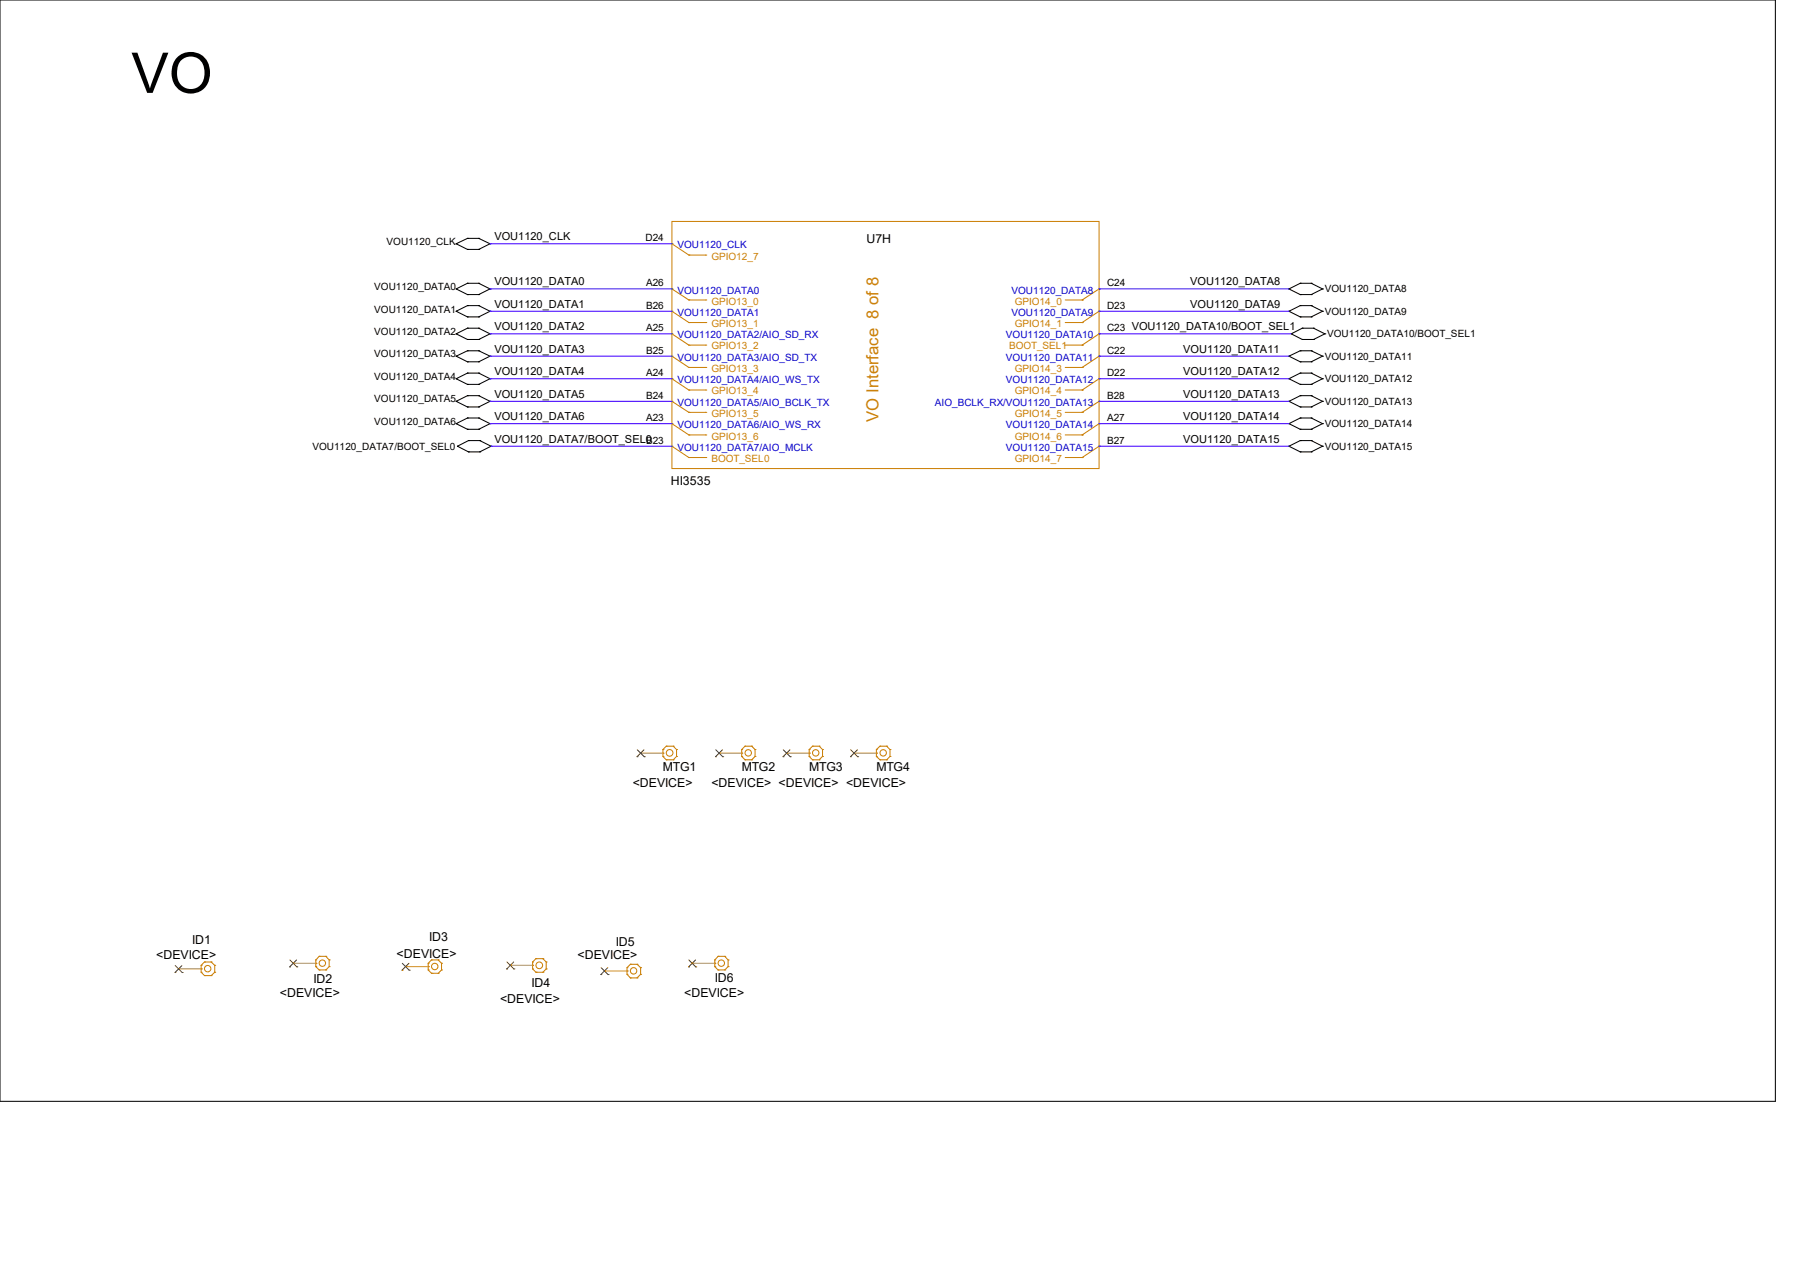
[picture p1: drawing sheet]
<svg xmlns="http://www.w3.org/2000/svg" width="297mm" height="210mm" viewBox="0 0 297 210" stroke-linecap="round" stroke-linejoin="round" font-family="sans-serif">
<g fill="none" stroke="#000" stroke-width=".17">
<path d="M0 0h292.9v181.7h-292.9zM77.1 39.3h.1M77.1 39.3l-1.8 .9M77.1 39.3h1.9M79 39.3h.1M79 39.3l1.9 .9M75.3 40.2h.1M75.3 47.7h.1M75.3 55.1h.1M75.3 58.8h.1M75.3 51.4h.1M75.3 40.2l1.8 .9"/>
<path d="M75.3 47.7l1.8 .9M75.3 55.1l1.8 .9M75.3 58.8l1.8 .9M75.3 51.4l1.8 .9M77.1 41.1h.1M77.1 46.7h.1M77.1 48.6h.1M77.1 54.1h.1M77.1 56h.1M77.1 57.9h.1M77.1 59.7h.1M77.1 50.4h.1"/>
<path d="M77.1 52.3h.1M77.1 41.1h1.9M77.1 46.7l-1.8 1M77.1 46.7h1.9M77.1 48.6h1.9M77.1 54.1l-1.8 1M77.1 54.1h1.9M77.1 56h1.9M77.1 57.9l-1.8 .9M77.1 57.9h1.9M77.1 59.7h1.9M77.1 50.4l-1.8 1"/>
<path d="M77.1 50.4h1.9M77.1 52.3h1.9M79 41.1h.1M79 46.7h.1M79 48.6h.1M79 54.1h.1M79 56h.1M79 57.9h.1M79 59.7h.1M79 50.4h.1M79 52.3h.1M79 46.7l1.9 1"/>
<path d="M79 54.1l1.9 1M79 57.9l1.9 .9M79 50.4l1.9 1M80.9 40.2h.1M80.9 47.7h.1M80.9 55.1h.1M80.9 58.8h.1M80.9 51.4h.1M80.9 40.2l-1.9 .9M80.9 47.7l-1.9 .9M80.9 55.1l-1.9 .9M80.9 58.8l-1.9 .9"/>
<path d="M80.9 51.4l-1.9 .9M212.7 47.7h.1M212.7 51.4h.1M212.7 58.8h.1M212.7 47.7l1.8 .9M212.7 51.4l1.8 .9M212.7 58.8l1.8 .9M213.1 55.1h.1M213.1 55.1l1.8 .9M214.5 46.7h.1M214.5 48.6h.1M214.5 50.4h.1"/>
<path d="M214.5 52.3h.1M214.5 57.9h.1M214.5 59.7h.1M214.5 46.7h1.9M214.5 48.6h1.9M214.5 57.9h1.9M214.5 59.7h1.9M214.5 50.4h1.9M214.5 52.3h1.9M214.5 46.7l-1.8 1M214.5 50.4l-1.8 1M214.5 57.9l-1.8 .9"/>
<path d="M214.9 54.1h.1M214.9 56h.1M214.9 54.1h1.8M214.9 56h1.8M214.9 54.1l-1.8 1M216.4 46.7h.1M216.4 48.6h.1M216.4 50.4h.1M216.4 52.3h.1M216.4 57.9h.1M216.4 59.7h.1M216.4 46.7l1.8 1"/>
<path d="M216.4 50.4l1.8 1M216.4 57.9l1.8 .9M216.7 54.1h.1M216.7 56h.1M216.7 54.1l1.9 1M218.2 47.7h.1M218.2 51.4h.1M218.2 58.8h.1M218.2 47.7l-1.8 .9M218.2 51.4l-1.8 .9M218.2 58.8l-1.8 .9M218.6 55.1h.1"/>
<path d="M218.6 55.1l-1.9 .9M75.3 62.5h.1M75.3 66.2h.1M75.3 69.9h.1M75.3 62.5l1.8 .9M75.3 66.2l1.8 .9M75.3 69.9l1.8 .9M75.5 73.6h.1M75.5 73.6l1.8 .9M77.1 61.6h.1M77.1 63.4h.1M77.1 65.3h.1"/>
<path d="M77.1 67.1h.1M77.1 69h.1M77.1 70.8h.1M77.1 61.6l-1.8 .9M77.1 61.6h1.9M77.1 63.4h1.9M77.1 65.3l-1.8 .9M77.1 65.3h1.9M77.1 67.1h1.9M77.1 69l-1.8 .9M77.1 69h1.9M77.1 70.8h1.9"/>
<path d="M77.3 72.7h.1M77.3 74.5h.1M77.3 72.7l-1.8 .9M77.3 72.7h1.9M77.3 74.5h1.9M79 61.6h.1M79 63.4h.1M79 65.3h.1M79 67.1h.1M79 69h.1M79 70.8h.1M79 61.6l1.9 .9"/>
<path d="M79 65.3l1.9 .9M79 69l1.9 .9M79.2 72.7h.1M79.2 74.5h.1M79.2 72.7l1.8 .9M80.9 62.5h.1M80.9 66.2h.1M80.9 69.9h.1M80.9 62.5l-1.9 .9M80.9 66.2l-1.9 .9M80.9 69.9l-1.9 .9M81 73.6h.1"/>
<path d="M81 73.6l-1.8 .9M212.7 62.5h.1M212.7 66.2h.1M212.7 69.9h.1M212.7 73.6h.1M212.7 62.5l1.8 .9M212.7 66.2l1.8 .9M212.7 69.9l1.8 .9M212.7 73.6l1.8 .9M214.5 61.6h.1M214.5 63.4h.1M214.5 65.3h.1"/>
<path d="M214.5 67.1h.1M214.5 69h.1M214.5 70.8h.1M214.5 72.7h.1M214.5 74.5h.1M214.5 61.6h1.9M214.5 63.4h1.9M214.5 65.3h1.9M214.5 67.1h1.9M214.5 72.7h1.9M214.5 74.5h1.9M214.5 69h1.9"/>
<path d="M214.5 70.8h1.9M214.5 61.6l-1.8 .9M214.5 65.3l-1.8 .9M214.5 69l-1.8 .9M214.5 72.7l-1.8 .9M216.4 61.6h.1M216.4 63.4h.1M216.4 65.3h.1M216.4 67.1h.1M216.4 69h.1M216.4 70.8h.1M216.4 72.7h.1"/>
<path d="M216.4 74.5h.1M216.4 61.6l1.8 .9M216.4 65.3l1.8 .9M216.4 69l1.8 .9M216.4 72.7l1.8 .9M218.2 62.5h.1M218.2 66.2h.1M218.2 69.9h.1M218.2 73.6h.1M218.2 62.5l-1.8 .9M218.2 66.2l-1.8 .9M218.2 69.9l-1.8 .9"/>
<path d="M218.2 73.6l-1.8 .9"/>
</g>
<g fill="none" stroke="#cc8006" stroke-width=".17">
<path d="M110.9 36.5h70.5v40.8h-70.5zM110.9 51.4l2.8 1.8M110.9 40.2l2.8 1.9M110.9 47.7l2.8 1.8M110.9 55.1l2.8 1.8M110.9 58.8l2.8 1.8M113.7 53.2h.1M113.7 42.1h.1M113.7 49.5h.1M113.7 56.9h.1M113.7 53.2h2.8M113.7 49.5h2.8"/>
<path d="M113.7 42.1h2.8M113.7 56.9h2.8M116.5 53.2h.1M116.5 42.1h.1M116.5 49.5h.1M116.5 56.9h.1M175.8 53.2h2.8M175.8 49.5h2.8M175.8 56.9h2.8M178.6 53.2h.1M178.6 49.5h.1M178.6 56.9h.1"/>
<path d="M181.4 51.4l-2.8 1.8M181.4 47.7l-2.8 1.8M181.4 55.1l-2.8 1.8M181.4 58.8l-2.8 1.8M110.9 62.5l2.8 1.8M110.9 66.2l2.8 1.8M110.9 69.9l2.8 1.9M110.9 73.6l2.8 1.9M113.7 60.6h.1M113.7 64.3h.1M113.7 68h.1M113.7 71.8h.1"/>
<path d="M113.7 75.5h.1M113.7 60.6h2.8M113.7 64.3h2.8M113.7 68h2.8M113.7 71.8h2.8M113.7 75.5h2.8M116.5 60.6h.1M116.5 64.3h.1M116.5 68h.1M116.5 71.8h.1M116.5 75.5h.1M175.8 60.6h2.8"/>
<path d="M175.8 64.3h2.8M175.8 68h2.8M175.8 71.8h2.8M175.8 75.5h2.8M178.6 60.6h.1M178.6 64.3h.1M178.6 68h.1M178.6 71.8h.1M178.6 75.5h.1M181.4 62.5l-2.8 1.8M181.4 66.2l-2.8 1.8M181.4 69.9l-2.8 1.9"/>
<path d="M181.4 73.6l-2.8 1.9M109.4 124.2h.1M109.4 124.8h.1M109.4 123.7h.1M109.4 124.8l.5 .5M109.4 123.7v1.1M109.9 125.3h.1M109.9 123.1h.1M109.9 123.1h1.2M109.9 125.3h1.2M109.9 123.1l-.5 .6M111.1 123.1h.1"/>
<path d="M111.1 125.3h.1M111.1 123.1l.5 .6M111.6 123.7h.1M111.6 124.8h.1M111.6 123.7v1.1M111.6 124.8l-.5 .5M122.4 124.2h.1M122.4 124.8h.1M122.4 123.7h.1M122.4 124.8l.5 .5M122.4 123.7v1.1M122.9 125.3h.1"/>
<path d="M122.9 123.1h.1M122.9 123.1h1.1M122.9 125.3h1.1M122.9 123.1l-.5 .6M124 123.1h.1M124 125.3h.1M124 123.1l.6 .6M124.6 123.7h.1M124.6 124.8h.1M124.6 123.7v1.1M124.6 124.8l-.6 .5M133.5 124.2h.1"/>
<path d="M133.5 124.8h.1M133.5 123.7h.1M133.5 124.8l.6 .5M133.5 123.7v1.1M134.1 125.3h.1M134.1 123.1h.1M134.1 123.1h1.1M134.1 125.3h1.1M134.1 123.1l-.6 .6M135.2 123.1h.1M135.2 125.3h.1M135.2 123.1l.5 .6"/>
<path d="M135.7 123.7h.1M135.7 124.8h.1M135.7 123.7v1.1M135.7 124.8l-.5 .5M144.6 124.2h.1M144.6 124.8h.1M144.6 123.7h.1M144.6 124.8l.6 .5M144.6 123.7v1.1M145.2 125.3h.1M145.2 123.1h.1M145.2 123.1h1.1"/>
<path d="M145.2 125.3h1.1M145.2 123.1l-.6 .6M146.3 123.1h.1M146.3 125.3h.1M146.3 123.1l.6 .6M146.9 123.7h.1M146.9 124.8h.1M146.9 123.7v1.1M146.9 124.8l-.6 .5M33.2 159.9h.1M33.2 159.3h.1M33.2 159.3v1.1"/>
<path d="M33.7 158.7h.1M33.7 158.7h1.1M33.7 158.7l-.5 .6M34.8 158.7h.1M34.8 158.7l.6 .6M35.4 159.3h.1M35.4 159.3v1.1M52.1 158.9h.1M52.1 159.5h.1M52.1 158.4h.1M52.1 159.5l.6 .5M52.1 158.4v1.1"/>
<path d="M52.7 157.8h.1M52.7 157.8h1.1M52.7 157.8l-.6 .6M53.8 157.8h.1M53.8 157.8l.5 .6M54.3 158.4h.1M54.3 159.5h.1M54.3 158.4v1.1M54.3 159.5l-.5 .5M70.7 159.5h.1M70.7 158.9h.1M70.7 158.9v1.1"/>
<path d="M71.2 158.4h.1M71.2 158.4h1.1M71.2 158.4l-.5 .5M72.3 158.4h.1M72.3 158.4l.6 .5M72.9 158.9h.1M72.9 158.9v1.1M87.9 159.3h.1M87.9 159.9h.1M87.9 158.7h.1M87.9 159.9l.5 .5M87.9 158.7v1.2"/>
<path d="M88.4 158.2h.1M88.4 158.2h1.2M88.4 158.2l-.5 .5M89.6 158.2h.1M89.6 158.2l.5 .5M90.1 158.7h.1M90.1 159.9h.1M90.1 158.7v1.2M90.1 159.9l-.5 .5M103.5 159.6h.1M103.5 159.6v1.1M104 159.1h.1"/>
<path d="M104 159.1h1.1M104 159.1l-.5 .5M105.1 159.1h.1M105.1 159.1l.6 .5M105.7 159.6h.1M105.7 159.6v1.1M117.9 158.9h.1M117.9 159.5h.1M117.9 158.4h.1M117.9 159.5l.6 .5M117.9 158.4v1.1M118.5 157.8h.1"/>
<path d="M118.5 157.8h1.1M118.5 157.8l-.6 .6M119.6 157.8h.1M119.6 157.8l.5 .6M120.1 158.4h.1M120.1 159.5h.1M120.1 158.4v1.1M120.1 159.5l-.5 .5M33.2 160.4h.1M33.2 160.4l.5 .6M33.7 161h.1M33.7 161h1.1"/>
<path d="M34.8 161h.1M35.4 160.4h.1M35.4 160.4l-.6 .6M52.7 160h.1M52.7 160h1.1M53.8 160h.1M70.7 160h.1M70.7 160l.5 .6M71.2 160.6h.1M71.2 160.6h1.1M72.3 160.6h.1M72.9 160h.1"/>
<path d="M72.9 160l-.6 .6M88.4 160.4h.1M88.4 160.4h1.2M89.6 160.4h.1M103.5 160.2h.1M103.5 160.7h.1M103.5 160.7l.5 .6M104 161.3h.1M104 161.3h1.1M105.1 161.3h.1M105.7 160.7h.1M105.7 160.7l-.6 .6"/>
<path d="M118.5 160h.1M118.5 160h1.1M119.6 160h.1"/>
<circle cx="110.5" cy="124.2" r=".55"/>
<circle cx="123.5" cy="124.2" r=".53"/>
<circle cx="134.6" cy="124.2" r=".53"/>
<circle cx="145.7" cy="124.2" r=".53"/>
<circle cx="34.3" cy="159.8" r=".53"/>
<circle cx="53.2" cy="158.9" r=".53"/>
<circle cx="71.7" cy="159.4" r=".53"/>
<circle cx="89" cy="159.3" r=".55"/>
<circle cx="119" cy="158.9" r=".53"/>
<circle cx="104.5" cy="160.2" r=".53"/>
</g>
<g fill="none" stroke="#a84" stroke-width=".17">
<path d="M110.9 58.8h.1M110.9 55.1h.1M110.9 51.4h.1M110.9 47.7h.1M110.9 40.2h.1M181.4 47.7h.1M181.4 58.8h.1M181.4 55.1h.1M181.4 51.4h.1M110.9 73.6h.1M110.9 69.9h.1M110.9 66.2h.1"/>
<path d="M110.9 62.5h.1M181.4 73.6h.1M181.4 69.9h.1M181.4 66.2h.1M181.4 62.5h.1M105.7 124.2h.1M105.7 124.2h3.7M118.7 124.2h.1M118.7 124.2h3.7M129.8 124.2h.1M129.8 124.2h3.7M140.9 124.2h.1"/>
<path d="M140.9 124.2h3.7M29.5 159.9h.1M29.5 159.9h3.7M48.4 158.9h.1M48.4 158.9h3.7M66.9 159.5h.1M66.9 159.5h3.8M84.2 159.3h.1M84.2 159.3h3.7M114.2 158.9h.1M114.2 158.9h3.7M99.7 160.2h.1"/>
<path d="M99.7 160.2h3.8"/>
</g>
<g fill="none" stroke="#804000" stroke-width=".17">
<path d="M105.1 124.8h.1M105.2 123.7l1.1 1.1M106.3 123.7l-1.2 1.1M106.3 124.8h.1M118.1 124.8h.1M118.1 123.7l1.2 1.1M119.2 123.7l-1.1 1.1M119.3 124.8h.1M129.2 124.8h.1M129.2 123.7l1.2 1.1M130.3 123.7l-1.1 1.1M130.4 124.8h.1"/>
<path d="M140.3 124.8h.1M140.4 123.7l1.1 1.1M141.5 123.7l-1.2 1.1M141.5 124.8h.1M28.9 159.3l1.2 1.1M30 159.3l-1.1 1.1M47.8 159.5h.1M47.8 158.4l1.2 1.1M48.9 158.4l-1.1 1.1M49 159.5h.1M66.4 158.9l1.1 1.2M67.5 158.9l-1.2 1.2"/>
<path d="M83.6 159.9h.1M83.7 158.7l1.1 1.2M84.8 158.7l-1.2 1.2M84.8 159.9h.1M99.2 159.6l1.1 1.2M100.3 159.6l-1.2 1.2M113.6 159.5h.1M113.7 158.4l1.1 1.1M114.8 158.4l-1.2 1.1M114.8 159.5h.1M28.9 160.4h.1M30.1 160.4h.1"/>
<path d="M66.3 160.1h.1M67.5 160.1h.1M99.1 160.8h.1M100.3 160.8h.1"/>
</g>
<g fill="none" stroke="#4200ff" stroke-width=".17">
<path d="M80.9 58.8h.1M80.9 55.1h.1M80.9 51.4h.1M80.9 47.7h.1M80.9 40.2h.1M80.9 58.8h30M80.9 51.4h30M80.9 47.7h30M80.9 55.1h30M80.9 40.2h30M181.4 58.8h.1M181.4 51.4h.1"/>
<path d="M181.4 47.7h.1M181.4 55.1h.1M181.4 58.8h31.3M181.4 51.4h31.3M181.4 47.7h31.3M181.4 55.1h31.7M80.9 69.9h.1M80.9 66.2h.1M80.9 62.5h.1M80.9 69.9h30M80.9 66.2h30M80.9 62.5h30"/>
<path d="M81 73.6h.1M81 73.6h29.9M181.4 73.6h.1M181.4 69.9h.1M181.4 66.2h.1M181.4 62.5h.1M181.4 73.6h31.3M181.4 69.9h31.3M181.4 66.2h31.3M181.4 62.5h31.3"/>
</g>
<text font-size="9.3" x="21.7" y="15.3">VO</text>
<text font-size="2.8" fill="#cc8006" x="144.9" y="69.6" transform="rotate(-90 144.9 69.6)">VO Interface 8 of 8</text>
<g font-size="2">
<text x="143" y="40.1">U7H</text>
<text x="110.7" y="80">HI3535</text>
<text x="104.4" y="129.8">&lt;DEVICE&gt;</text>
<text x="109.4" y="127.3">MTG1</text>
<text x="117.4" y="129.8">&lt;DEVICE&gt; &lt;DEVICE&gt; &lt;DEVICE&gt;</text>
<text x="122.4" y="127.3">MTG2</text>
<text x="133.5" y="127.3">MTG3</text>
<text x="144.6" y="127.3">MTG4</text>
<text x="31.7" y="155.8">ID1</text>
<text x="70.8" y="155.2">ID3</text>
<text x="101.6" y="156">ID5</text>
<text x="25.8" y="158.2">&lt;DEVICE&gt;</text>
<text x="65.4" y="158">&lt;DEVICE&gt;</text>
<text x="95.3" y="158.2">&lt;DEVICE&gt;</text>
<text x="117.9" y="161.9">ID6</text>
<text x="46.2" y="164.5">&lt;DEVICE&gt;</text>
<text x="51.7" y="162.1">ID2</text>
<text x="82.5" y="165.4">&lt;DEVICE&gt;</text>
<text x="87.7" y="162.9">ID4</text>
<text x="112.9" y="164.5">&lt;DEVICE&gt;</text>
</g>
<g font-size="1.8">
<text x="81.6" y="39.6">VOU1120_CLK</text>
<text x="81.6" y="47.1">VOU1120_DATA0</text>
<text x="196.4" y="47.1">VOU1120_DATA8</text>
<text x="81.6" y="50.8">VOU1120_DATA1</text>
<text x="196.4" y="50.8">VOU1120_DATA9</text>
<text x="81.6" y="58.2">VOU1120_DATA3</text>
<text x="81.6" y="54.5">VOU1120_DATA2</text>
<text x="195.2" y="58.2">VOU1120_DATA11</text>
<text x="81.6" y="65.6">VOU1120_DATA5</text>
<text x="81.6" y="61.9">VOU1120_DATA4</text>
<text x="195.2" y="65.6">VOU1120_DATA13</text>
<text x="195.2" y="61.9">VOU1120_DATA12</text>
<text x="81.6" y="69.3">VOU1120_DATA6</text>
<text x="195.2" y="69.3">VOU1120_DATA14</text>
<text x="81.6" y="73">VOU1120_DATA7/BOOT_SEL0</text>
<text x="195.2" y="73">VOU1120_DATA15</text>
</g>
<g font-size="1.7">
<text x="63.8" y="40.4">VOU1120_CLK</text>
<text x="106.5" y="39.8">D24</text>
<text x="61.8" y="47.8">VOU1120_DATA0</text>
<text x="106.6" y="47.2">A26</text>
<text x="182.7" y="47.2">C24</text>
<text x="61.8" y="51.6">VOU1120_DATA1</text>
<text x="106.6" y="50.9">B26</text>
<text x="182.7" y="50.9">D23</text>
<text x="218.6" y="48.2">VOU1120_DATA8</text>
<text x="218.6" y="51.9">VOU1120_DATA9</text>
<text x="61.8" y="55.2">VOU1120_DATA2</text>
<text x="61.8" y="59">VOU1120_DATA3</text>
<text x="106.6" y="58.3">B25</text>
<text x="106.6" y="54.7">A25</text>
<text x="182.7" y="58.3">C22</text>
<text x="182.7" y="54.7">C23 VOU1120_DATA10/BOOT_SEL1</text>
<text x="218.6" y="59.4">VOU1120_DATA11</text>
<text x="219" y="55.6">VOU1120_DATA10/BOOT_SEL1</text>
<text x="61.8" y="62.7">VOU1120_DATA4</text>
<text x="106.6" y="65.8">B24</text>
<text x="106.6" y="62.1">A24</text>
<text x="182.7" y="65.8">B28</text>
<text x="182.7" y="62.1">D22</text>
<text x="218.6" y="63">VOU1120_DATA12</text>
<text x="61.8" y="66.4">VOU1120_DATA5</text>
<text x="61.8" y="70.1">VOU1120_DATA6</text>
<text x="106.6" y="69.5">A23</text>
<text x="182.7" y="69.5">A27</text>
<text x="218.6" y="66.8">VOU1120_DATA13</text>
<text x="218.6" y="70.4">VOU1120_DATA14</text>
<text x="51.6" y="74.2">VOU1120_DATA7/BOOT_SEL0</text>
<text x="106.6" y="73.2">B23</text>
<text x="182.7" y="73.2">B27</text>
<text x="218.6" y="74.2">VOU1120_DATA15</text>
</g>
<g font-size="1.7" fill="#00c">
<text x="111.8" y="41">VOU1120_CLK</text>
<text x="111.8" y="52.1">VOU1120_DATA1</text>
<text x="111.8" y="48.4">VOU1120_DATA0</text>
<text x="166.9" y="48.4">VOU1120_DATA8</text>
<text x="166.9" y="52.1">VOU1120_DATA9</text>
<text x="111.8" y="59.5">VOU1120_DATA3/AIO_SD_TX</text>
<text x="111.8" y="55.8">VOU1120_DATA2/AIO_SD_RX</text>
<text x="166" y="59.5">VOU1120_DATA11</text>
<text x="166" y="55.8">VOU1120_DATA10</text>
<text x="111.8" y="63.2">VOU1120_DATA4/AIO_WS_TX</text>
<text x="166" y="63.2">VOU1120_DATA12</text>
<text x="111.8" y="70.7">VOU1120_DATA6/AIO_WS_RX</text>
<text x="111.8" y="67">VOU1120_DATA5/AIO_BCLK_TX</text>
<text x="154.3" y="67">AIO_BCLK_RX/VOU1120_DATA13</text>
<text x="166" y="70.7">VOU1120_DATA14</text>
<text x="111.8" y="74.4">VOU1120_DATA7/AIO_MCLK</text>
<text x="166" y="74.4">VOU1120_DATA15</text>
</g>
<g font-size="1.7" fill="#cc8006">
<text x="117.4" y="42.8">GPIO12_7</text>
<text x="117.4" y="54">GPIO13_1</text>
<text x="117.4" y="50.2">GPIO13_0</text>
<text x="167.4" y="54">GPIO14_1</text>
<text x="167.4" y="50.2">GPIO14_0</text>
<text x="117.4" y="57.7">GPIO13_2</text>
<text x="166.5" y="57.7">BOOT_SEL1</text>
<text x="117.4" y="65.1">GPIO13_4</text>
<text x="117.4" y="61.4">GPIO13_3</text>
<text x="167.4" y="65.1">GPIO14_4</text>
<text x="167.4" y="61.4">GPIO14_3</text>
<text x="117.4" y="68.8">GPIO13_5</text>
<text x="167.4" y="68.8">GPIO14_5</text>
<text x="117.4" y="76.2">BOOT_SEL0</text>
<text x="117.4" y="72.5">GPIO13_6</text>
<text x="167.4" y="76.2">GPIO14_7</text>
<text x="167.4" y="72.5">GPIO14_6</text>
</g>
</svg>
